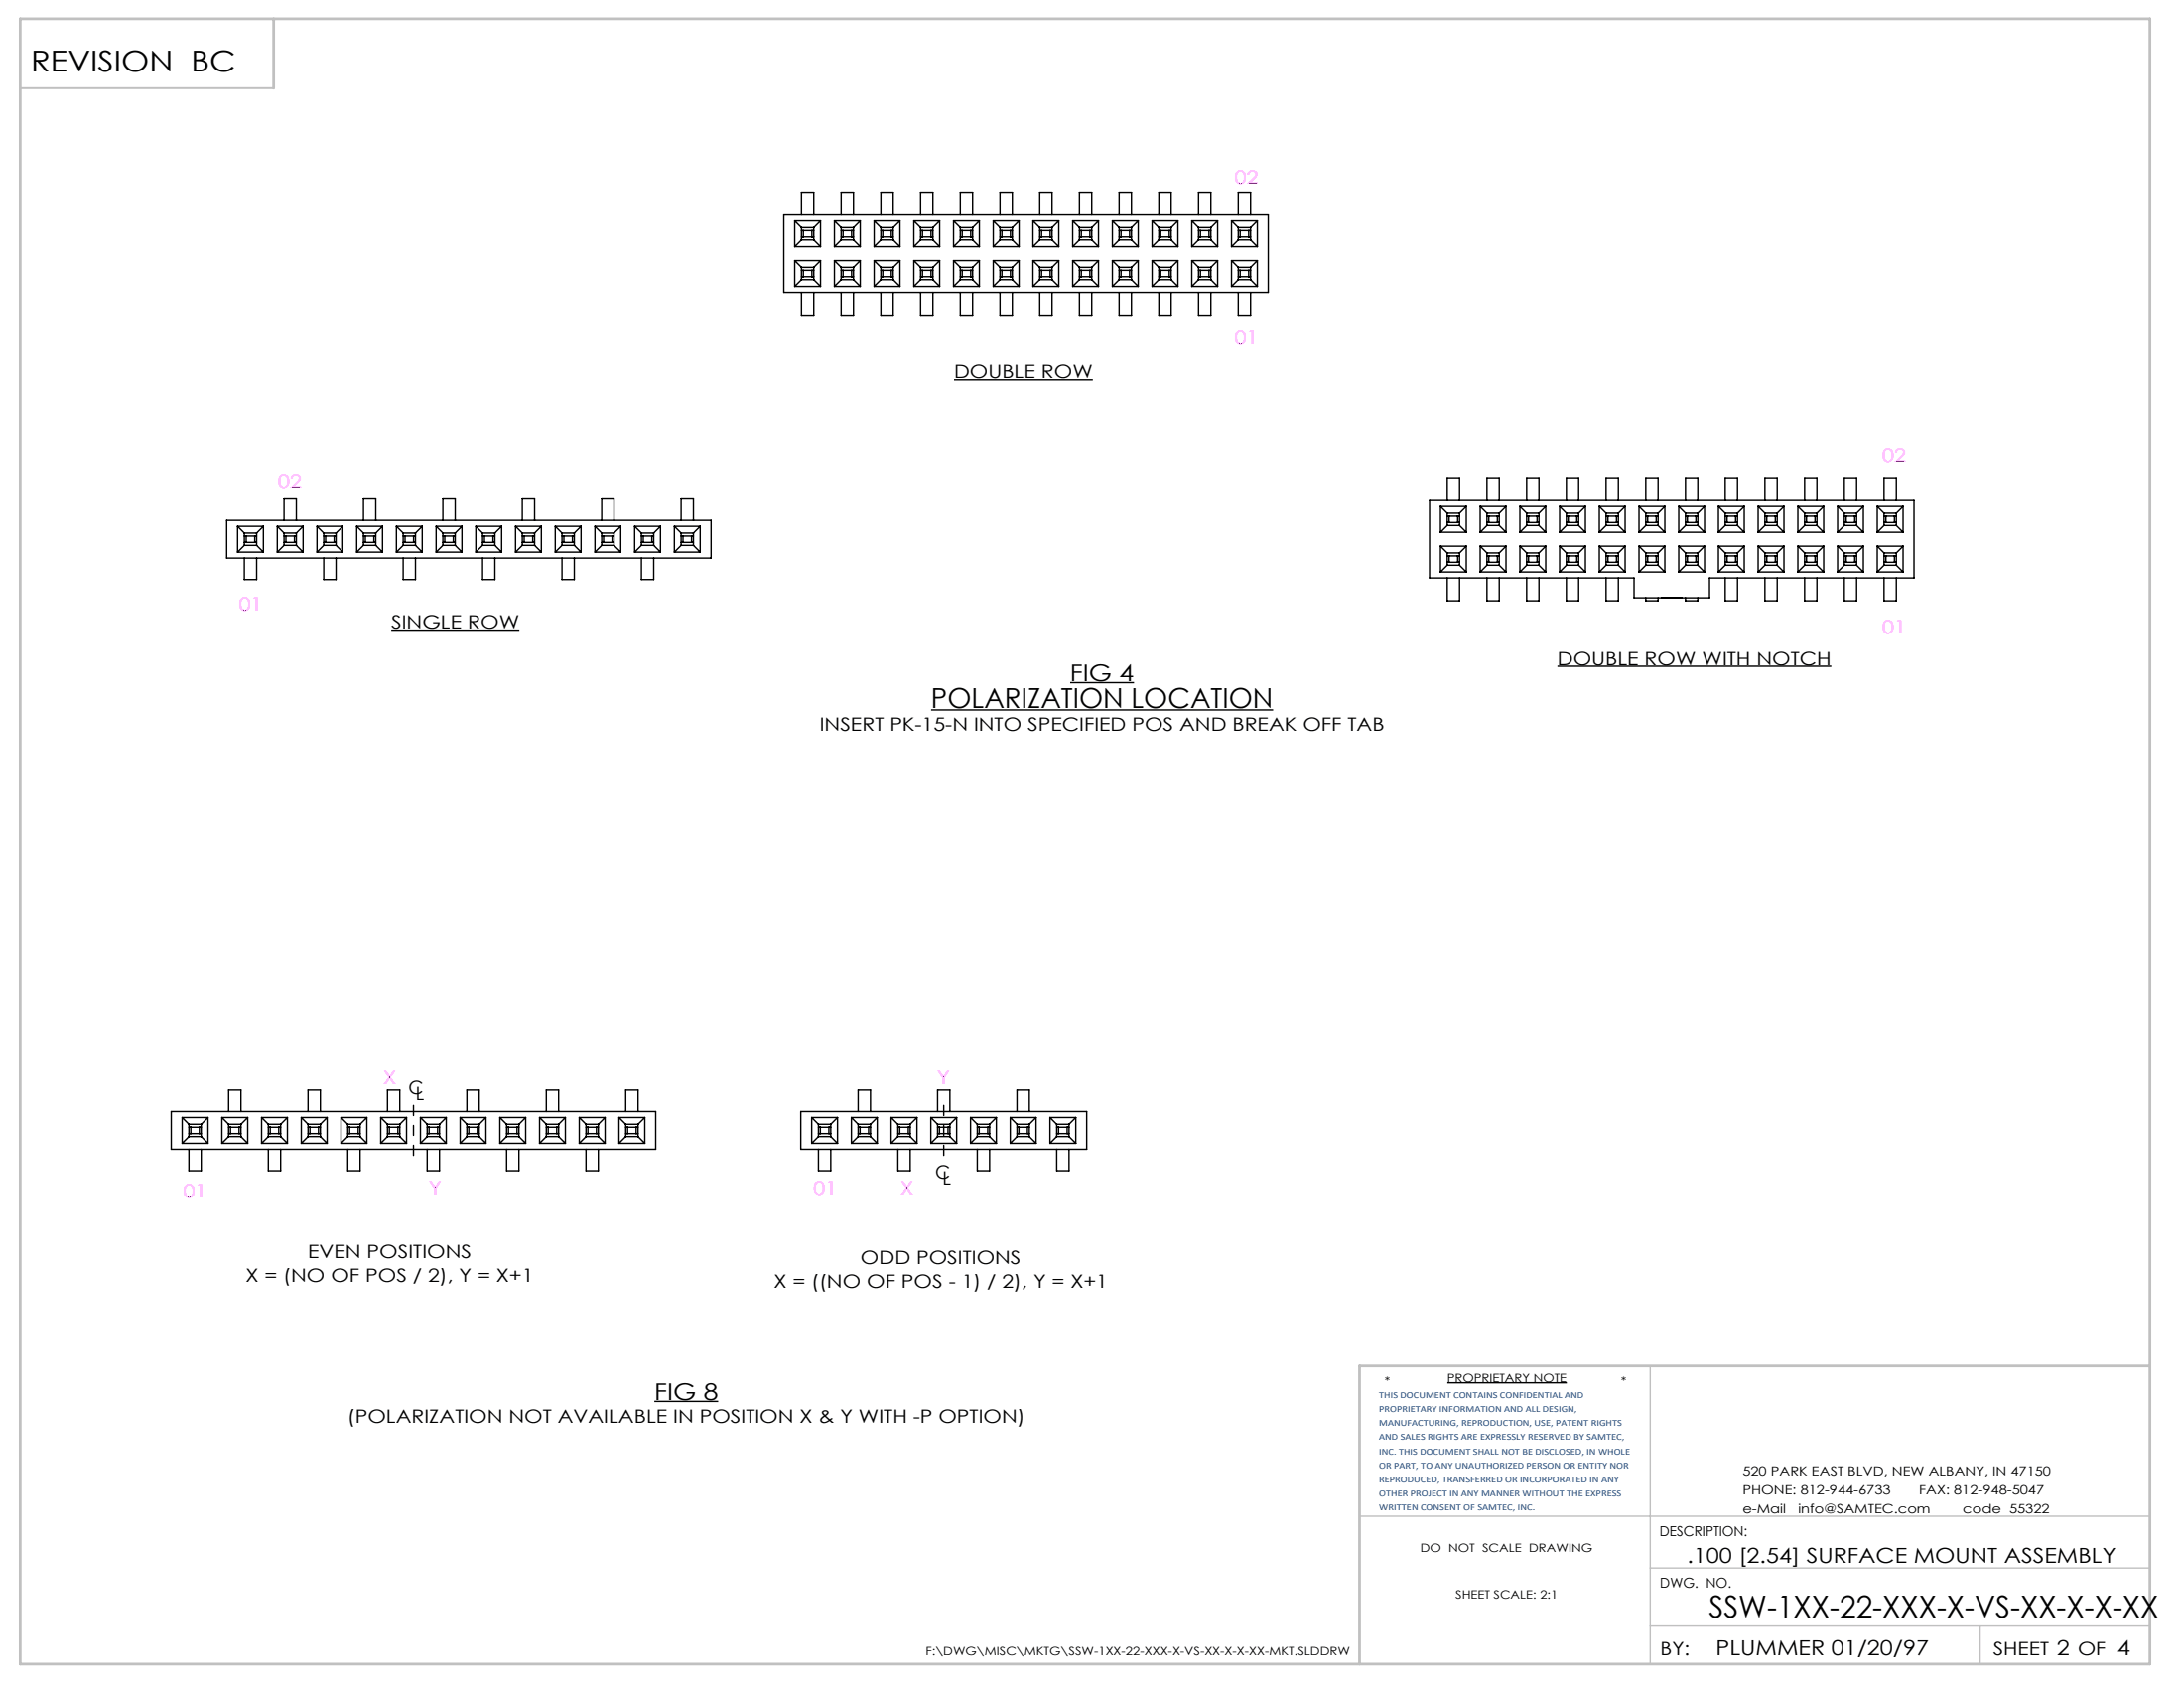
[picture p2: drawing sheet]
<svg xmlns="http://www.w3.org/2000/svg" width="279mm" height="216mm" viewBox="0 0 279 216" stroke-linecap="round" stroke-linejoin="round" font-family="sans-serif">
<g fill="none" stroke="#000" stroke-width=".18">
<path d="M100.3 27.5h61.9v9.9h-61.9zM101.7 28.3v3.3M101.7 33.3v3.3M101.7 36.6h3.3M101.7 33.3h3.3M101.7 31.6h3.3M101.7 28.3h3.3M101.7 28.3l.8 .8M101.7 33.3l.8 .9M102.5 35.4h.3M102.5 34.6h.3M102.5 30.3h.3"/>
<path d="M102.5 29.5h.3M102.5 29.1h1.6M102.5 30.7l-.8 .9M102.5 35.8l-.8 .8M102.5 27.5v-2.9h1.6v2.9M102.5 37.4v2.9h1.6v-2.9M102.5 34.2h1.6M102.5 29.1v1.6M102.5 34.2v1.6M102.5 30.7h1.6M102.5 35.8h1.6M102.8 35.4h1.1"/>
<path d="M102.8 34.6h1.1M102.8 30.3h1.1M102.8 29.5h1.1M102.8 29.5v.8M102.8 34.6v.8M103.9 35.4h.2M103.9 34.6h.2M103.9 30.3h.2M103.9 29.5h.2M103.9 29.5v.8M103.9 34.6v.8M104.1 30.7l.9 .9"/>
<path d="M104.1 29.1v1.6M104.1 34.2v1.6M104.1 35.8l.9 .8M105 28.3v3.3M105 33.3v3.3M105 28.3l-.9 .8M105 33.3l-.9 .9M106.7 36.6h3.3M106.7 33.3h3.3M106.7 31.6h3.3M106.7 28.3h3.3M106.7 28.3v3.3"/>
<path d="M106.7 33.3v3.3M106.7 28.3l.9 .8M106.7 33.3l.9 .9M107.6 35.4h.3M107.6 34.6h.3M107.6 30.3h.3M107.6 29.5h.3M107.6 35.8l-.9 .8M107.6 29.1h1.6M107.6 30.7l-.9 .9M107.6 27.5v-2.9h1.6v2.9M107.6 37.4v2.9h1.6v-2.9"/>
<path d="M107.6 34.2h1.6M107.6 29.1v1.6M107.6 34.2v1.6M107.6 30.7h1.6M107.6 35.8h1.6M107.9 35.4h1M107.9 34.6h1M107.9 30.3h1M107.9 29.5h1M107.9 29.5v.8M107.9 34.6v.8M108.9 35.4h.3"/>
<path d="M108.9 34.6h.3M108.9 30.3h.3M108.9 29.5h.3M108.9 29.5v.8M108.9 34.6v.8M109.2 30.7l.8 .9M109.2 29.1v1.6M109.2 34.2v1.6M109.2 35.8l.8 .8M110 28.3v3.3M110 33.3v3.3M110 33.3l-.8 .9"/>
<path d="M110 28.3l-.8 .8M111.8 36.6h3.3M111.8 33.3h3.3M111.8 31.6h3.3M111.8 28.3h3.3M111.8 28.3v3.3M111.8 33.3v3.3M111.8 28.3l.9 .8M111.8 33.3l.9 .9M112.7 35.4h.2M112.7 34.6h.2M112.7 30.3h.2"/>
<path d="M112.7 29.5h.2M112.7 30.7l-.9 .9M112.7 27.5v-2.9h1.6v2.9M112.7 37.4v2.9h1.6v-2.9M112.7 29.1h1.6M112.7 35.8l-.9 .8M112.7 34.2h1.6M112.7 29.1v1.6M112.7 34.2v1.6M112.7 30.7h1.6M112.7 35.8h1.6M112.9 35.4h1.1"/>
<path d="M112.9 34.6h1.1M112.9 30.3h1.1M112.9 29.5h1.1M112.9 29.5v.8M112.9 34.6v.8M114 35.4h.3M114 34.6h.3M114 30.3h.3M114 29.5h.3M114 29.5v.8M114 34.6v.8M114.3 30.7l.8 .9"/>
<path d="M114.3 29.1v1.6M114.3 34.2v1.6M114.3 35.8l.8 .8M115.1 28.3v3.3M115.1 33.3v3.3M115.1 28.3l-.8 .8M115.1 33.3l-.8 .9M116.9 36.6h3.3M116.9 33.3h3.3M116.9 31.6h3.3M116.9 28.3h3.3M116.9 28.3v3.3"/>
<path d="M116.9 33.3v3.3M116.9 33.3l.9 .9M116.9 28.3l.9 .8M117.8 35.4h.2M117.8 34.6h.2M117.8 30.3h.2M117.8 29.5h.2M117.8 29.1h1.5M117.8 30.7l-.9 .9M117.8 27.5v-2.9h1.5v2.9M117.8 37.4v2.9h1.5v-2.9M117.8 35.8l-.9 .8"/>
<path d="M117.8 34.2h1.5M117.8 29.1v1.6M117.8 34.2v1.6M117.8 30.7h1.5M117.8 35.8h1.5M118 35.4h1.1M118 34.6h1.1M118 30.3h1.1M118 29.5h1.1M118 29.5v.8M118 34.6v.8M119.1 35.4h.2"/>
<path d="M119.1 34.6h.2M119.1 30.3h.2M119.1 29.5h.2M119.1 29.5v.8M119.1 34.6v.8M119.3 35.8l.9 .8M119.3 30.7l.9 .9M119.3 29.1v1.6M119.3 34.2v1.6M120.2 28.3v3.3M120.2 33.3v3.3M120.2 28.3l-.9 .8"/>
<path d="M120.2 33.3l-.9 .9M122 36.6h3.3M122 33.3h3.3M122 31.6h3.3M122 28.3h3.3M122 28.3v3.3M122 33.3v3.3M122 33.3l.9 .9M122 28.3l.9 .8M122.9 35.4h.2M122.9 34.6h.2M122.9 30.3h.2"/>
<path d="M122.9 29.5h.2M122.9 35.8l-.9 .8M122.9 29.1h1.5M122.9 30.7l-.9 .9M122.9 27.5v-2.9h1.5v2.9M122.9 37.4v2.9h1.5v-2.9M122.9 34.2h1.5M122.9 29.1v1.6M122.9 34.2v1.6M122.9 30.7h1.5M122.9 35.8h1.5M123.1 35.4h1.1"/>
<path d="M123.1 34.6h1.1M123.1 30.3h1.1M123.1 29.5h1.1M123.1 29.5v.8M123.1 34.6v.8M124.2 35.4h.2M124.2 34.6h.2M124.2 30.3h.2M124.2 29.5h.2M124.2 29.5v.8M124.2 34.6v.8M124.4 35.8l.9 .8"/>
<path d="M124.4 30.7l.9 .9M124.4 29.1v1.6M124.4 34.2v1.6M125.3 28.3v3.3M125.3 33.3v3.3M125.3 33.3l-.9 .9M125.3 28.3l-.9 .8M127.1 36.6h3.3M127.1 33.3h3.3M127.1 31.6h3.3M127.1 28.3h3.3M127.1 28.3v3.3"/>
<path d="M127.1 33.3v3.3M127.1 28.3l.8 .8M127.1 33.3l.8 .9M127.9 35.4h.3M127.9 34.6h.3M127.9 30.3h.3M127.9 29.5h.3M127.9 30.7l-.8 .9M127.9 29.1h1.6M127.9 35.8l-.8 .8M127.9 27.5v-2.9h1.6v2.9M127.9 37.4v2.9h1.6v-2.9"/>
<path d="M127.9 34.2h1.6M127.9 29.1v1.6M127.9 34.2v1.6M127.9 30.7h1.6M127.9 35.8h1.6M128.2 35.4h1.1M128.2 34.6h1.1M128.2 30.3h1.1M128.2 29.5h1.1M128.2 29.5v.8M128.2 34.6v.8M129.3 35.4h.2"/>
<path d="M129.3 34.6h.2M129.3 30.3h.2M129.3 29.5h.2M129.3 29.5v.8M129.3 34.6v.8M129.5 35.8l.9 .8M129.5 30.7l.9 .9M129.5 29.1v1.6M129.5 34.2v1.6M130.4 28.3v3.3M130.4 33.3v3.3M130.4 28.3l-.9 .8"/>
<path d="M130.4 33.3l-.9 .9M132.1 36.6h3.3M132.1 33.3h3.3M132.1 31.6h3.3M132.1 28.3h3.3M132.1 28.3v3.3M132.1 33.3v3.3M132.1 28.3l.9 .8M132.1 33.3l.9 .9M133 35.4h.3M133 34.6h.3M133 30.3h.3"/>
<path d="M133 29.5h.3M133 29.1h1.6M133 30.7l-.9 .9M133 27.5v-2.9h1.6v2.9M133 37.4v2.9h1.6v-2.9M133 35.8l-.9 .8M133 34.2h1.6M133 29.1v1.6M133 34.2v1.6M133 30.7h1.6M133 35.8h1.6M133.3 35.4h1"/>
<path d="M133.3 34.6h1M133.3 30.3h1M133.3 29.5h1M133.3 29.5v.8M133.3 34.6v.8M134.3 35.4h.3M134.3 34.6h.3M134.3 30.3h.3M134.3 29.5h.3M134.3 29.5v.8M134.3 34.6v.8M134.6 30.7l.8 .9"/>
<path d="M134.6 29.1v1.6M134.6 34.2v1.6M134.6 35.8l.8 .8M135.4 28.3v3.3M135.4 33.3v3.3M135.4 28.3l-.8 .8M135.4 33.3l-.8 .9M137.2 36.6h3.3M137.2 33.3h3.3M137.2 31.6h3.3M137.2 28.3h3.3M137.2 28.3v3.3"/>
<path d="M137.2 33.3v3.3M137.2 33.3l.9 .9M137.2 28.3l.9 .8M138.1 35.4h.2M138.1 34.6h.2M138.1 30.3h.2M138.1 29.5h.2M138.1 29.1h1.6M138.1 30.7l-.9 .9M138.1 27.5v-2.9h1.6v2.9M138.1 37.4v2.9h1.6v-2.9M138.1 35.8l-.9 .8"/>
<path d="M138.1 34.2h1.6M138.1 29.1v1.6M138.1 34.2v1.6M138.1 30.7h1.6M138.1 35.8h1.6M138.3 35.4h1.1M138.3 34.6h1.1M138.3 30.3h1.1M138.3 29.5h1.1M138.3 29.5v.8M138.3 34.6v.8M139.4 35.4h.3"/>
<path d="M139.4 34.6h.3M139.4 30.3h.3M139.4 29.5h.3M139.4 29.5v.8M139.4 34.6v.8M139.7 35.8l.8 .8M139.7 30.7l.8 .9M139.7 29.1v1.6M139.7 34.2v1.6M140.5 28.3v3.3M140.5 33.3v3.3M140.5 28.3l-.8 .8"/>
<path d="M140.5 33.3l-.8 .9M142.3 36.6h3.3M142.3 33.3h3.3M142.3 31.6h3.3M142.3 28.3h3.3M142.3 28.3v3.3M142.3 33.3v3.3M142.3 33.3l.9 .9M142.3 28.3l.9 .8M143.2 35.4h.2M143.2 34.6h.2M143.2 30.3h.2"/>
<path d="M143.2 29.5h.2M143.2 29.1h1.5M143.2 35.8l-.9 .8M143.2 30.7l-.9 .9M143.2 27.5v-2.9h1.5v2.9M143.2 37.4v2.9h1.5v-2.9M143.2 34.2h1.5M143.2 29.1v1.6M143.2 34.2v1.6M143.2 30.7h1.5M143.2 35.8h1.5M143.4 35.4h1.1"/>
<path d="M143.4 34.6h1.1M143.4 30.3h1.1M143.4 29.5h1.1M143.4 29.5v.8M143.4 34.6v.8M144.5 35.4h.2M144.5 34.6h.2M144.5 30.3h.2M144.5 29.5h.2M144.5 29.5v.8M144.5 34.6v.8M144.7 35.8l.9 .8"/>
<path d="M144.7 30.7l.9 .9M144.7 29.1v1.6M144.7 34.2v1.6M145.6 28.3v3.3M145.6 33.3v3.3M145.6 33.3l-.9 .9M145.6 28.3l-.9 .8M147.4 36.6h3.3M147.4 33.3h3.3M147.4 31.6h3.3M147.4 28.3h3.3M147.4 28.3v3.3"/>
<path d="M147.4 33.3v3.3M147.4 28.3l.9 .8M147.4 33.3l.9 .9M148.3 35.4h.2M148.3 34.6h.2M148.3 30.3h.2M148.3 29.5h.2M148.3 29.1h1.5M148.3 30.7l-.9 .9M148.3 27.5v-2.9h1.5v2.9M148.3 37.4v2.9h1.5v-2.9M148.3 35.8l-.9 .8"/>
<path d="M148.3 34.2h1.5M148.3 29.1v1.6M148.3 34.2v1.6M148.3 30.7h1.5M148.3 35.8h1.5M148.5 35.4h1.1M148.5 34.6h1.1M148.5 30.3h1.1M148.5 29.5h1.1M148.5 29.5v.8M148.5 34.6v.8M149.6 35.4h.2"/>
<path d="M149.6 34.6h.2M149.6 30.3h.2M149.6 29.5h.2M149.6 29.5v.8M149.6 34.6v.8M149.8 30.7l.9 .9M149.8 29.1v1.6M149.8 34.2v1.6M149.8 35.8l.9 .8M150.7 28.3v3.3M150.7 33.3v3.3M150.7 28.3l-.9 .8"/>
<path d="M150.7 33.3l-.9 .9M152.5 36.6h3.3M152.5 33.3h3.3M152.5 31.6h3.3M152.5 28.3h3.3M152.5 28.3v3.3M152.5 33.3v3.3M152.5 33.3l.8 .9M152.5 28.3l.8 .8M153.3 35.4h.3M153.3 34.6h.3M153.3 30.3h.3"/>
<path d="M153.3 29.5h.3M153.3 29.1h1.6M153.3 30.7l-.8 .9M153.3 35.8l-.8 .8M153.3 27.5v-2.9h1.6v2.9M153.3 37.4v2.9h1.6v-2.9M153.3 34.2h1.6M153.3 29.1v1.6M153.3 34.2v1.6M153.3 30.7h1.6M153.3 35.8h1.6M153.6 35.4h1.1"/>
<path d="M153.6 34.6h1.1M153.6 30.3h1.1M153.6 29.5h1.1M153.6 29.5v.8M153.6 34.6v.8M154.7 35.4h.2M154.7 34.6h.2M154.7 30.3h.2M154.7 29.5h.2M154.7 29.5v.8M154.7 34.6v.8M154.9 35.8l.9 .8"/>
<path d="M154.9 30.7l.9 .9M154.9 29.1v1.6M154.9 34.2v1.6M155.8 28.3v3.3M155.8 33.3v3.3M155.8 28.3l-.9 .8M155.8 33.3l-.9 .9M157.5 36.6h3.3M157.5 33.3h3.3M157.5 31.6h3.3M157.5 28.3h3.3M157.5 28.3v3.3"/>
<path d="M157.5 33.3v3.3M157.5 33.3l.9 .9M157.5 28.3l.9 .8M158.4 35.4h.3M158.4 34.6h.3M158.4 30.3h.3M158.4 29.5h.3M158.4 29.1h1.6M158.4 30.7l-.9 .9M158.4 27.5v-2.9h1.6v2.9M158.4 37.4v2.9h1.6v-2.9M158.4 34.2h1.6"/>
<path d="M158.4 35.8l-.9 .8M158.4 29.1v1.6M158.4 34.2v1.6M158.4 30.7h1.6M158.4 35.8h1.6M158.7 35.4h1M158.7 34.6h1M158.7 30.3h1M158.7 29.5h1M158.7 29.5v.8M158.7 34.6v.8M159.7 35.4h.3"/>
<path d="M159.7 34.6h.3M159.7 30.3h.3M159.7 29.5h.3M159.7 29.5v.8M159.7 34.6v.8M160 35.8l.8 .8M160 30.7l.8 .9M160 29.1v1.6M160 34.2v1.6M160.8 28.3v3.3M160.8 33.3v3.3M160.8 28.3l-.8 .8"/>
<path d="M160.8 33.3l-.8 .9M122 48.6h17.8M29 66.6h62v4.8h-62zM30.4 67.3h3.3M30.4 67.3v3.3M30.4 70.6h3.3M30.4 67.3l.9 .9M31.3 69.4h.2M31.3 68.6h.2M31.3 71.4v2.7h1.5v-2.7M31.3 68.2v1.6M31.3 68.2h1.5"/>
<path d="M31.3 69.8l-.9 .8M31.3 69.8h1.5M31.5 69.4h1.1M31.5 68.6h1.1M31.5 68.6v.8M32.6 69.4h.2M32.6 68.6h.2M32.6 68.6v.8M32.8 68.2v1.6M32.8 69.8l.9 .8M33.7 67.3v3.3M33.7 67.3l-.9 .9"/>
<path d="M35.5 67.3h3.3M35.5 70.6h3.3M35.5 67.3v3.3M35.5 67.3l.8 .9M36.3 69.4h.3M36.3 68.6h.3M36.3 66.6v-2.8h1.6v2.8M36.3 68.2v1.6M36.3 68.2h1.6M36.3 69.8l-.8 .8M36.3 69.8h1.6M36.6 69.4h1.1"/>
<path d="M36.6 68.6h1.1M36.6 68.6v.8M37.7 69.4h.2M37.7 68.6h.2M37.7 68.6v.8M37.9 68.2v1.6M37.9 69.8l.9 .8M38.8 67.3v3.3M38.8 67.3l-.9 .9M40.6 67.3h3.3M40.6 70.6h3.3M40.6 67.3v3.3"/>
<path d="M40.6 67.3l.8 .9M41.4 69.4h.3M41.4 68.6h.3M41.4 71.4v2.7h1.6v-2.7M41.4 68.2v1.6M41.4 68.2h1.6M41.4 69.8l-.8 .8M41.4 69.8h1.6M41.7 69.4h1M41.7 68.6h1M41.7 68.6v.8M42.7 69.4h.3"/>
<path d="M42.7 68.6h.3M42.7 68.6v.8M43 68.2v1.6M43 69.8l.9 .8M43.9 67.3v3.3M43.9 67.3l-.9 .9M45.6 67.3h3.3M45.6 70.6h3.3M45.6 67.3v3.3M45.6 67.3l.9 .9M46.5 69.4h.2M46.5 68.6h.2"/>
<path d="M46.5 66.6v-2.8h1.6v2.8M46.5 68.2v1.6M46.5 68.2h1.6M46.5 69.8l-.9 .8M46.5 69.8h1.6M46.7 69.4h1.1M46.7 68.6h1.1M46.7 68.6v.8M47.8 69.4h.3M47.8 68.6h.3M47.8 68.6v.8M48.1 68.2v1.6"/>
<path d="M48.1 69.8l.8 .8M48.9 67.3v3.3M48.9 67.3l-.8 .9M50.7 67.3h3.3M50.7 67.3l.9 .9M50.7 70.6h3.3M50.7 67.3v3.3M51.6 69.4h.2M51.6 68.6h.2M51.6 71.4v2.7h1.6v-2.7M51.6 68.2v1.6M51.6 68.2h1.6"/>
<path d="M51.6 69.8l-.9 .8M51.6 69.8h1.6M51.8 69.4h1.1M51.8 68.6h1.1M51.8 68.6v.8M52.9 69.4h.3M52.9 68.6h.3M52.9 68.6v.8M53.2 68.2v1.6M53.2 69.8l.8 .8M54 67.3l-.8 .9M54 67.3v3.3"/>
<path d="M55.8 67.3h3.3M55.8 67.3l.9 .9M55.8 70.6h3.3M55.8 67.3v3.3M56.7 69.4h.2M56.7 68.6h.2M56.7 66.6v-2.8h1.5v2.8M56.7 68.2v1.6M56.7 68.2h1.5M56.7 69.8l-.9 .8M56.7 69.8h1.5M56.9 69.4h1.1"/>
<path d="M56.9 68.6h1.1M56.9 68.6v.8M58 69.4h.2M58 68.6h.2M58 68.6v.8M58.2 68.2v1.6M58.2 69.8l.9 .8M59.1 67.3l-.9 .9M59.1 67.3v3.3M60.9 67.3h3.3M60.9 70.6h3.3M60.9 67.3v3.3"/>
<path d="M60.9 67.3l.8 .9M61.7 69.4h.3M61.7 68.6h.3M61.7 71.4v2.7h1.6v-2.7M61.7 68.2v1.6M61.7 68.2h1.6M61.7 69.8l-.8 .8M61.7 69.8h1.6M62 69.4h1.1M62 68.6h1.1M62 68.6v.8M63.1 69.4h.2"/>
<path d="M63.1 68.6h.2M63.1 68.6v.8M63.3 68.2v1.6M63.3 69.8l.9 .8M64.2 67.3v3.3M64.2 67.3l-.9 .9M66 67.3h3.3M66 70.6h3.3M66 67.3v3.3M66 67.3l.8 .9M66.8 69.4h.3M66.8 68.6h.3"/>
<path d="M66.8 66.6v-2.8h1.6v2.8M66.8 68.2v1.6M66.8 68.2h1.6M66.8 69.8l-.8 .8M66.8 69.8h1.6M67.1 69.4h1M67.1 68.6h1M67.1 68.6v.8M68.1 69.4h.3M68.1 68.6h.3M68.1 68.6v.8M68.4 68.2v1.6"/>
<path d="M68.4 69.8l.9 .8M69.3 67.3v3.3M69.3 67.3l-.9 .9M71 67.3h3.3M71 70.6h3.3M71 67.3v3.3M71 67.3l.9 .9M71.9 69.4h.2M71.9 68.6h.2M71.9 71.4v2.7h1.6v-2.7M71.9 68.2v1.6M71.9 68.2h1.6"/>
<path d="M71.9 69.8l-.9 .8M71.9 69.8h1.6M72.1 69.4h1.1M72.1 68.6h1.1M72.1 68.6v.8M73.2 69.4h.3M73.2 68.6h.3M73.2 68.6v.8M73.5 68.2v1.6M73.5 69.8l.8 .8M74.3 67.3v3.3M74.3 67.3l-.8 .9"/>
<path d="M76.1 67.3h3.3M76.1 70.6h3.3M76.1 67.3v3.3M76.1 67.3l.9 .9M77 69.4h.2M77 68.6h.2M77 66.6v-2.8h1.6v2.8M77 68.2v1.6M77 68.2h1.6M77 69.8l-.9 .8M77 69.8h1.6M77.2 69.4h1.1"/>
<path d="M77.2 68.6h1.1M77.2 68.6v.8M78.3 69.4h.3M78.3 68.6h.3M78.3 68.6v.8M78.6 68.2v1.6M78.6 69.8l.8 .8M79.4 67.3v3.3M79.4 67.3l-.8 .9M81.2 67.3h3.3M81.2 67.3l.9 .9M81.2 70.6h3.3"/>
<path d="M81.2 67.3v3.3M82.1 69.4h.2M82.1 68.6h.2M82.1 71.4v2.7h1.5v-2.7M82.1 68.2v1.6M82.1 69.8l-.9 .8M82.1 68.2h1.5M82.1 69.8h1.5M82.3 69.4h1.1M82.3 68.6h1.1M82.3 68.6v.8M83.4 69.4h.2"/>
<path d="M83.4 68.6h.2M83.4 68.6v.8M83.6 68.2v1.6M83.6 69.8l.9 .8M84.5 67.3l-.9 .9M84.5 67.3v3.3M86.3 67.3h3.3M86.3 67.3l.8 .9M86.3 70.6h3.3M86.3 67.3v3.3M87.1 69.4h.3M87.1 68.6h.3"/>
<path d="M87.1 66.6v-2.8h1.6v2.8M87.1 68.2v1.6M87.1 68.2h1.6M87.1 69.8l-.8 .8M87.1 69.8h1.6M87.4 69.4h1.1M87.4 68.6h1.1M87.4 68.6v.8M88.5 69.4h.2M88.5 68.6h.2M88.5 68.6v.8M88.7 68.2v1.6"/>
<path d="M88.7 69.8l.9 .8M89.6 67.3l-.9 .9M89.6 67.3v3.3M182.9 64h62v9.9h-26.2v2.6h-9.7v-2.6h-26.1zM184.3 64.8h3.3M184.3 64.8v3.3M184.3 69.9v3.3M184.3 68.1h3.3M184.3 69.9h3.3M184.3 73.2h3.3M184.3 69.9l.8 .8M184.3 64.8l.8 .9"/>
<path d="M185.1 71.1h.3M185.1 71.9h.3M185.1 66h.3M185.1 66.8h.3M185.1 70.7h1.6M185.1 72.3h1.6M185.1 67.2h1.6M185.1 72.3l-.8 .9M185.1 64v-2.9h1.6v2.9M185.1 73.9v3h1.6v-3M185.1 65.7h1.6M185.1 65.7v1.5"/>
<path d="M185.1 70.7v1.6M185.1 67.2l-.8 .9M185.4 71.1h1.1M185.4 71.9h1.1M185.4 66h1.1M185.4 66.8h1.1M185.4 66v.8M185.4 71.1v.8M186.5 71.1h.2M186.5 71.9h.2M186.5 66h.2M186.5 66.8h.2"/>
<path d="M186.5 66v.8M186.5 71.1v.8M186.7 72.3l.9 .9M186.7 65.7v1.5M186.7 70.7v1.6M186.7 67.2l.9 .9M187.6 64.8v3.3M187.6 69.9v3.3M187.6 69.9l-.9 .8M187.6 64.8l-.9 .9M189.4 64.8h3.3M189.4 68.1h3.3"/>
<path d="M189.4 69.9h3.3M189.4 73.2h3.3M189.4 64.8v3.3M189.4 69.9v3.3M189.4 69.9l.8 .8M189.4 64.8l.8 .9M190.2 66h.3M190.2 66.8h.3M190.2 71.9h.3M190.2 71.1h.3M190.2 70.7h1.6M190.2 72.3h1.6"/>
<path d="M190.2 67.2h1.6M190.2 67.2l-.8 .9M190.2 65.7h1.6M190.2 64v-2.9h1.6v2.9M190.2 73.9v3h1.6v-3M190.2 72.3l-.8 .9M190.2 65.7v1.5M190.2 70.7v1.6M190.5 66h1.1M190.5 66.8h1.1M190.5 71.9h1.1M190.5 71.1h1.1"/>
<path d="M190.5 66v.8M190.5 71.1v.8M191.6 66h.2M191.6 66.8h.2M191.6 71.9h.2M191.6 71.1h.2M191.6 66v.8M191.6 71.1v.8M191.8 65.7v1.5M191.8 70.7v1.6M191.8 72.3l.9 .9M191.8 67.2l.9 .9"/>
<path d="M192.7 64.8v3.3M192.7 69.9v3.3M192.7 64.8l-.9 .9M192.7 69.9l-.9 .8M194.4 64.8h3.3M194.4 68.1h3.3M194.4 69.9h3.3M194.4 73.2h3.3M194.4 64.8v3.3M194.4 69.9v3.3M194.4 69.9l.9 .8M194.4 64.8l.9 .9"/>
<path d="M195.3 66h.2M195.3 66.8h.2M195.3 71.9h.2M195.3 71.1h.2M195.3 70.7h1.6M195.3 72.3h1.6M195.3 67.2h1.6M195.3 65.7h1.6M195.3 67.2l-.9 .9M195.3 72.3l-.9 .9M195.3 64v-2.9h1.6v2.9M195.3 65.7v1.5"/>
<path d="M195.3 70.7v1.6M195.3 73.9v3h1.6v-3M195.5 66h1.1M195.5 66.8h1.1M195.5 71.9h1.1M195.5 71.1h1.1M195.5 66v.8M195.5 71.1v.8M196.6 66h.3M196.6 66.8h.3M196.6 71.9h.3M196.6 71.1h.3"/>
<path d="M196.6 66v.8M196.6 71.1v.8M196.9 72.3l.8 .9M196.9 67.2l.8 .9M196.9 65.7v1.5M196.9 70.7v1.6M197.7 64.8v3.3M197.7 69.9v3.3M197.7 64.8l-.8 .9M197.7 69.9l-.8 .8M199.5 64.8h3.3M199.5 68.1h3.3"/>
<path d="M199.5 69.9h3.3M199.5 73.2h3.3M199.5 64.8v3.3M199.5 69.9v3.3M199.5 64.8l.9 .9M199.5 69.9l.9 .8M200.4 66.8h.2M200.4 66h.2M200.4 71.1h.2M200.4 71.9h.2M200.4 70.7h1.6M200.4 72.3h1.6"/>
<path d="M200.4 67.2h1.6M200.4 65.7h1.6M200.4 67.2l-.9 .9M200.4 64v-2.9h1.6v2.9M200.4 65.7v1.5M200.4 70.7v1.6M200.4 73.9v3h1.6v-3M200.4 72.3l-.9 .9M200.6 66.8h1.1M200.6 66h1.1M200.6 71.1h1.1M200.6 71.9h1.1"/>
<path d="M200.6 66v.8M200.6 71.1v.8M201.7 66.8h.3M201.7 66h.3M201.7 71.1h.3M201.7 71.9h.3M201.7 66v.8M201.7 71.1v.8M202 67.2l.8 .9M202 65.7v1.5M202 70.7v1.6M202 72.3l.8 .9"/>
<path d="M202.8 64.8v3.3M202.8 69.9v3.3M202.8 64.8l-.8 .9M202.8 69.9l-.8 .8M204.6 64.8h3.3M204.6 68.1h3.3M204.6 69.9h3.3M204.6 73.2h3.3M204.6 64.8v3.3M204.6 69.9v3.3M204.6 69.9l.9 .8M204.6 64.8l.9 .9"/>
<path d="M205.5 71.9h.2M205.5 71.1h.2M205.5 66h.2M205.5 66.8h.2M205.5 70.7h1.5M205.5 72.3h1.5M205.5 67.2h1.5M205.5 65.7h1.5M205.5 64v-2.9h1.5v2.9M205.5 73.9v3h1.5v-3M205.5 72.3l-.9 .9M205.5 65.7v1.5"/>
<path d="M205.5 70.7v1.6M205.5 67.2l-.9 .9M205.7 71.9h1.1M205.7 71.1h1.1M205.7 66h1.1M205.7 66.8h1.1M205.7 66v.8M205.7 71.1v.8M206.8 71.9h.2M206.8 71.1h.2M206.8 66h.2M206.8 66.8h.2"/>
<path d="M206.8 66v.8M206.8 71.1v.8M207 65.7v1.5M207 70.7v1.6M207 72.3l.9 .9M207 67.2l.9 .9M207.9 64.8v3.3M207.9 69.9v3.3M207.9 69.9l-.9 .8M207.9 64.8l-.9 .9M209.7 64.8h3.3M209.7 68.1h3.3"/>
<path d="M209.7 69.9h3.3M209.7 73.2h3.3M209.7 64.8v3.3M209.7 69.9v3.3M209.7 69.9l.8 .8M209.7 64.8l.8 .9M210.5 71.9h.3M210.5 71.1h.3M210.5 66.8h.3M210.5 66h.3M210.5 70.7h1.6M210.5 72.3h1.6"/>
<path d="M210.5 67.2h1.6M210.5 65.7h1.6M210.5 67.2l-.8 .9M210.5 64v-2.9h1.6v2.9M210.5 76.5v.4h1.6v-.4M210.5 72.3l-.8 .9M210.5 65.7v1.5M210.5 70.7v1.6M210.8 71.9h1.1M210.8 71.1h1.1M210.8 66.8h1.1M210.8 66h1.1"/>
<path d="M210.8 66v.8M210.8 71.1v.8M211.9 71.9h.2M211.9 71.1h.2M211.9 66.8h.2M211.9 66h.2M211.9 66v.8M211.9 71.1v.8M212.1 65.7v1.5M212.1 70.7v1.6M212.1 72.3l.9 .9M212.1 67.2l.9 .9"/>
<path d="M212.6 76.5h.1M213 64.8v3.3M213 69.9v3.3M213 64.8l-.9 .9M213 69.9l-.9 .8M214.8 64.8h3.3M214.8 68.1h3.3M214.8 69.9h3.3M214.8 73.2h3.3M214.8 64.8v3.3M214.8 69.9v3.3M214.8 64.8l.8 .9"/>
<path d="M214.8 69.9l.8 .8M215.1 76.5h.1M215.6 71.9h.3M215.6 71.1h.3M215.6 66h.3M215.6 66.8h.3M215.6 70.7h1.6M215.6 72.3h1.6M215.6 67.2h1.6M215.6 65.7h1.6M215.6 67.2l-.8 .9M215.6 64v-2.9h1.6v2.9"/>
<path d="M215.6 76.5v.4h1.6v-.4M215.6 72.3l-.8 .9M215.6 65.7v1.5M215.6 70.7v1.6M215.9 71.9h1.1M215.9 71.1h1.1M215.9 66h1.1M215.9 66.8h1.1M215.9 66v.8M215.9 71.1v.8M217 71.9h.2M217 71.1h.2"/>
<path d="M217 66h.2M217 66.8h.2M217 66v.8M217 71.1v.8M217.2 67.2l.9 .9M217.2 65.7v1.5M217.2 70.7v1.6M217.2 72.3l.9 .9M218.1 64.8v3.3M218.1 69.9v3.3M218.1 64.8l-.9 .9M218.1 69.9l-.9 .8"/>
<path d="M219.8 64.8h3.3M219.8 68.1h3.3M219.8 69.9h3.3M219.8 73.2h3.3M219.8 64.8v3.3M219.8 69.9v3.3M219.8 69.9l.9 .8M219.8 64.8l.9 .9M220.7 66.8h.2M220.7 66h.2M220.7 71.1h.2M220.7 71.9h.2"/>
<path d="M220.7 70.7h1.6M220.7 72.3l-.9 .9M220.7 72.3h1.6M220.7 67.2h1.6M220.7 64v-2.9h1.6v2.9M220.7 73.9v3h1.6v-3M220.7 65.7h1.6M220.7 67.2l-.9 .9M220.7 65.7v1.5M220.7 70.7v1.6M220.9 66.8h1.1M220.9 66h1.1"/>
<path d="M220.9 71.1h1.1M220.9 71.9h1.1M220.9 66v.8M220.9 71.1v.8M222 66.8h.3M222 66h.3M222 71.1h.3M222 71.9h.3M222 66v.8M222 71.1v.8M222.3 72.3l.8 .9M222.3 65.7v1.5"/>
<path d="M222.3 70.7v1.6M222.3 67.2l.8 .9M223.1 64.8v3.3M223.1 69.9v3.3M223.1 69.9l-.8 .8M223.1 64.8l-.8 .9M224.9 64.8h3.3M224.9 68.1h3.3M224.9 69.9h3.3M224.9 73.2h3.3M224.9 64.8v3.3M224.9 69.9v3.3"/>
<path d="M224.9 64.8l.9 .9M224.9 69.9l.9 .8M225.8 71.9h.2M225.8 71.1h.2M225.8 66.8h.2M225.8 66h.2M225.8 70.7h1.6M225.8 67.2l-.9 .9M225.8 72.3h1.6M225.8 67.2h1.6M225.8 72.3l-.9 .9M225.8 65.7h1.6"/>
<path d="M225.8 64v-2.9h1.6v2.9M225.8 73.9v3h1.6v-3M225.8 65.7v1.5M225.8 70.7v1.6M226 71.9h1.1M226 71.1h1.1M226 66.8h1.1M226 66h1.1M226 66v.8M226 71.1v.8M227.1 71.9h.3M227.1 71.1h.3"/>
<path d="M227.1 66.8h.3M227.1 66h.3M227.1 66v.8M227.1 71.1v.8M227.4 67.2l.8 .9M227.4 72.3l.8 .9M227.4 65.7v1.5M227.4 70.7v1.6M228.2 64.8v3.3M228.2 69.9v3.3M228.2 64.8l-.8 .9M228.2 69.9l-.8 .8"/>
<path d="M230 64.8h3.3M230 68.1h3.3M230 69.9h3.3M230 73.2h3.3M230 64.8v3.3M230 69.9v3.3M230 69.9l.9 .8M230 64.8l.9 .9M230.9 71.9h.2M230.9 71.1h.2M230.9 66h.2M230.9 66.8h.2"/>
<path d="M230.9 70.7h1.5M230.9 72.3h1.5M230.9 67.2h1.5M230.9 64v-2.9h1.5v2.9M230.9 65.7v1.5M230.9 70.7v1.6M230.9 73.9v3h1.5v-3M230.9 67.2l-.9 .9M230.9 72.3l-.9 .9M230.9 65.7h1.5M231.1 71.9h1.1M231.1 71.1h1.1"/>
<path d="M231.1 66h1.1M231.1 66.8h1.1M231.1 66v.8M231.1 71.1v.8M232.2 71.9h.2M232.2 71.1h.2M232.2 66h.2M232.2 66.8h.2M232.2 66v.8M232.2 71.1v.8M232.4 72.3l.9 .9M232.4 67.2l.9 .9"/>
<path d="M232.4 65.7v1.5M232.4 70.7v1.6M233.3 64.8v3.3M233.3 69.9v3.3M233.3 64.8l-.9 .9M233.3 69.9l-.9 .8M235.1 64.8h3.3M235.1 68.1h3.3M235.1 69.9h3.3M235.1 73.2h3.3M235.1 64.8v3.3M235.1 69.9v3.3"/>
<path d="M235.1 69.9l.8 .8M235.1 64.8l.8 .9M235.9 71.1h.3M235.9 71.9h.3M235.9 66h.3M235.9 66.8h.3M235.9 70.7h1.6M235.9 72.3h1.6M235.9 67.2h1.6M235.9 64v-2.9h1.6v2.9M235.9 73.9v3h1.6v-3M235.9 67.2l-.8 .9"/>
<path d="M235.9 65.7h1.6M235.9 65.7v1.5M235.9 70.7v1.6M235.9 72.3l-.8 .9M236.2 71.1h1.1M236.2 71.9h1.1M236.2 66h1.1M236.2 66.8h1.1M236.2 66v.8M236.2 71.1v.8M237.3 71.1h.2M237.3 71.9h.2"/>
<path d="M237.3 66h.2M237.3 66.8h.2M237.3 66v.8M237.3 71.1v.8M237.5 72.3l.9 .9M237.5 67.2l.9 .9M237.5 65.7v1.5M237.5 70.7v1.6M238.4 64.8v3.3M238.4 69.9v3.3M238.4 64.8l-.9 .9M238.4 69.9l-.9 .8"/>
<path d="M240.2 64.8h3.3M240.2 68.1h3.3M240.2 69.9h3.3M240.2 73.2h3.3M240.2 64.8v3.3M240.2 69.9v3.3M240.2 69.9l.8 .8M240.2 64.8l.8 .9M241 71.9h.3M241 71.1h.3M241 66h.3M241 66.8h.3"/>
<path d="M241 70.7h1.6M241 72.3h1.6M241 67.2h1.6M241 65.7h1.6M241 64v-2.9h1.6v2.9M241 73.9v3h1.6v-3M241 72.3l-.8 .9M241 65.7v1.5M241 70.7v1.6M241 67.2l-.8 .9M241.3 71.9h1.1M241.3 71.1h1.1"/>
<path d="M241.3 66h1.1M241.3 66.8h1.1M241.3 66v.8M241.3 71.1v.8M242.4 71.9h.2M242.4 71.1h.2M242.4 66h.2M242.4 66.8h.2M242.4 66v.8M242.4 71.1v.8M242.6 72.3l.9 .9M242.6 65.7v1.5"/>
<path d="M242.6 70.7v1.6M242.6 67.2l.9 .9M243.5 64.8v3.3M243.5 69.9v3.3M243.5 69.9l-.9 .8M243.5 64.8l-.9 .9M50.1 80.6h16.3M119.1 90.8h43.8M136.9 87.3h8.2M199.2 85.2h35.1M21.9 142.2h62v4.8h-62zM23.3 142.9h3.3"/>
<path d="M23.3 142.9v3.3M23.3 146.2h3.3M23.3 142.9l.9 .9M24.2 145h.2M24.2 144.2h.2M24.2 147v2.7h1.5v-2.7M24.2 143.8v1.6M24.2 143.8h1.5M24.2 145.4l-.9 .8M24.2 145.4h1.5M24.4 145h1.1M24.4 144.2h1.1"/>
<path d="M24.4 144.2v.8M25.5 145h.2M25.5 144.2h.2M25.5 144.2v.8M25.7 143.8v1.6M25.7 145.4l.9 .8M26.6 142.9v3.3M26.6 142.9l-.9 .9M28.4 142.9h3.3M28.4 146.2h3.3M28.4 142.9v3.3M28.4 142.9l.8 .9"/>
<path d="M29.2 145h.3M29.2 144.2h.3M29.2 142.2v-2.8h1.6v2.8M29.2 143.8v1.6M29.2 143.8h1.6M29.2 145.4l-.8 .8M29.2 145.4h1.6M29.5 145h1.1M29.5 144.2h1.1M29.5 144.2v.8M30.6 145h.2M30.6 144.2h.2"/>
<path d="M30.6 144.2v.8M30.8 143.8v1.6M30.8 145.4l.9 .8M31.7 142.9v3.3M31.7 142.9l-.9 .9M33.5 142.9h3.3M33.5 146.2h3.3M33.5 142.9v3.3M33.5 142.9l.8 .9M34.3 145h.3M34.3 144.2h.3M34.3 147v2.7h1.6v-2.7"/>
<path d="M34.3 143.8v1.6M34.3 143.8h1.6M34.3 145.4l-.8 .8M34.3 145.4h1.6M34.6 145h1.1M34.6 144.2h1.1M34.6 144.2v.8M35.7 145h.2M35.7 144.2h.2M35.7 144.2v.8M35.9 143.8v1.6M35.9 145.4l.9 .8"/>
<path d="M36.8 142.9v3.3M36.8 142.9l-.9 .9M38.5 142.9h3.3M38.5 146.2h3.3M38.5 142.9v3.3M38.5 142.9l.9 .9M39.4 145h.3M39.4 144.2h.3M39.4 142.2v-2.8h1.6v2.8M39.4 143.8v1.6M39.4 143.8h1.6M39.4 145.4l-.9 .8"/>
<path d="M39.4 145.4h1.6M39.7 145h1M39.7 144.2h1M39.7 144.2v.8M40.7 145h.3M40.7 144.2h.3M40.7 144.2v.8M41 143.8v1.6M41 145.4l.8 .8M41.8 142.9v3.3M41.8 142.9l-.8 .9M43.6 142.9h3.3"/>
<path d="M43.6 142.9l.9 .9M43.6 146.2h3.3M43.6 142.9v3.3M44.5 145h.2M44.5 144.2h.2M44.5 147v2.7h1.6v-2.7M44.5 143.8v1.6M44.5 143.8h1.6M44.5 145.4l-.9 .8M44.5 145.4h1.6M44.7 145h1.1M44.7 144.2h1.1"/>
<path d="M44.7 144.2v.8M45.8 145h.3M45.8 144.2h.3M45.8 144.2v.8M46.1 143.8v1.6M46.1 145.4l.8 .8M46.9 142.9l-.8 .9M46.9 142.9v3.3M48.7 142.9h3.3M48.7 142.9l.9 .9M48.7 146.2h3.3M48.7 142.9v3.3"/>
<path d="M49.6 145h.2M49.6 144.2h.2M49.6 142.2v-2.8h1.5v2.8M49.6 143.8v1.6M49.6 143.8h1.5M49.6 145.4l-.9 .8M49.6 145.4h1.5M49.8 145h1.1M49.8 144.2h1.1M49.8 144.2v.8M50.9 145h.2M50.9 144.2h.2"/>
<path d="M50.9 144.2v.8M51.1 143.8v1.6M51.1 145.4l.9 .8M52 142.9l-.9 .9M52 142.9v3.3M53.8 142.9h3.3M53.8 146.2h3.3M53.8 142.9v3.3M53.8 142.9l.8 .9M54.6 145h.3M54.6 144.2h.3M54.6 147v2.7h1.6v-2.7"/>
<path d="M54.6 143.8v1.6M54.6 143.8h1.6M54.6 145.4l-.8 .8M54.6 145.4h1.6M54.9 145h1.1M54.9 144.2h1.1M54.9 144.2v.8M56 145h.2M56 144.2h.2M56 144.2v.8M56.2 143.8v1.6M56.2 145.4l.9 .8"/>
<path d="M57.1 142.9v3.3M57.1 142.9l-.9 .9M58.9 142.9h3.3M58.9 146.2h3.3M58.9 142.9v3.3M58.9 142.9l.8 .9M59.7 145h.3M59.7 144.2h.3M59.7 142.2v-2.8h1.6v2.8M59.7 143.8v1.6M59.7 143.8h1.6M59.7 145.4l-.8 .8"/>
<path d="M59.7 145.4h1.6M60 145h1.1M60 144.2h1.1M60 144.2v.8M61.1 145h.2M61.1 144.2h.2M61.1 144.2v.8M61.3 143.8v1.6M61.3 145.4l.9 .8M62.2 142.9v3.3M62.2 142.9l-.9 .9M63.9 142.9h3.3"/>
<path d="M63.9 146.2h3.3M63.9 142.9v3.3M63.9 142.9l.9 .9M64.8 145h.3M64.8 144.2h.3M64.8 147v2.7h1.6v-2.7M64.8 143.8v1.6M64.8 143.8h1.6M64.8 145.4l-.9 .8M64.8 145.4h1.6M65.1 145h1M65.1 144.2h1"/>
<path d="M65.1 144.2v.8M66.1 145h.3M66.1 144.2h.3M66.1 144.2v.8M66.4 143.8v1.6M66.4 145.4l.8 .8M67.2 142.9v3.3M67.2 142.9l-.8 .9M69 142.9h3.3M69 146.2h3.3M69 142.9v3.3M69 142.9l.9 .9"/>
<path d="M69.9 145h.2M69.9 144.2h.2M69.9 142.2v-2.8h1.6v2.8M69.9 143.8v1.6M69.9 143.8h1.6M69.9 145.4l-.9 .8M69.9 145.4h1.6M70.1 145h1.1M70.1 144.2h1.1M70.1 144.2v.8M71.2 145h.3M71.2 144.2h.3"/>
<path d="M71.2 144.2v.8M71.5 143.8v1.6M71.5 145.4l.8 .8M72.3 142.9v3.3M72.3 142.9l-.8 .9M74.1 142.9h3.3M74.1 142.9l.9 .9M74.1 146.2h3.3M74.1 142.9v3.3M75 145h.2M75 144.2h.2M75 147v2.7h1.5v-2.7"/>
<path d="M75 143.8v1.6M75 145.4l-.9 .8M75 143.8h1.5M75 145.4h1.5M75.2 145h1.1M75.2 144.2h1.1M75.2 144.2v.8M76.3 145h.2M76.3 144.2h.2M76.3 144.2v.8M76.5 143.8v1.6M76.5 145.4l.9 .8"/>
<path d="M77.4 142.9l-.9 .9M77.4 142.9v3.3M79.2 142.9h3.3M79.2 142.9l.8 .9M79.2 146.2h3.3M79.2 142.9v3.3M80 145h.3M80 144.2h.3M80 142.2v-2.8h1.6v2.8M80 143.8v1.6M80 143.8h1.6M80 145.4l-.8 .8"/>
<path d="M80 145.4h1.6M80.3 145h1.1M80.3 144.2h1.1M80.3 144.2v.8M81.4 145h.2M81.4 144.2h.2M81.4 144.2v.8M81.6 143.8v1.6M81.6 145.4l.9 .8M82.5 142.9l-.9 .9M82.5 142.9v3.3M102.4 142.2h36.6v4.8h-36.6z"/>
<path d="M103.8 142.9v3.3M103.8 142.9h3.3M103.8 146.2h3.3M103.8 142.9l.9 .9M104.7 145h.2M104.7 144.2h.2M104.7 147v2.7h1.6v-2.7M104.7 143.8h1.6M104.7 145.4h1.6M104.7 143.8v1.6M104.7 145.4l-.9 .8M104.9 145h1.1"/>
<path d="M104.9 144.2h1.1M104.9 144.2v.8M106 145h.3M106 144.2h.3M106 144.2v.8M106.3 143.8v1.6M106.3 145.4l.8 .8M107.1 142.9l-.8 .9M107.1 142.9v3.3M108.9 142.9v3.3M108.9 142.9h3.3M108.9 146.2h3.3"/>
<path d="M108.9 142.9l.9 .9M109.8 145h.2M109.8 144.2h.2M109.8 142.2v-2.8h1.6v2.8M109.8 143.8h1.6M109.8 145.4h1.6M109.8 143.8v1.6M109.8 145.4l-.9 .8M110 145h1.1M110 144.2h1.1M110 144.2v.8M111.1 145h.3"/>
<path d="M111.1 144.2h.3M111.1 144.2v.8M111.4 143.8v1.6M111.4 145.4l.8 .8M112.2 142.9l-.8 .9M112.2 142.9v3.3M114 142.9v3.3M114 142.9h3.3M114 146.2h3.3M114 142.9l.9 .9M114.9 145h.2M114.9 144.2h.2"/>
<path d="M114.9 147v2.7h1.5v-2.7M114.9 143.8h1.5M114.9 145.4h1.5M114.9 143.8v1.6M114.9 145.4l-.9 .8M115.1 145h1.1M115.1 144.2h1.1M115.1 144.2v.8M116.2 145h.2M116.2 144.2h.2M116.2 144.2v.8M116.4 143.8v1.6"/>
<path d="M116.4 145.4l.9 .8M117.3 142.9l-.9 .9M117.3 142.9v3.3M119.1 142.9v3.3M119.1 142.9h3.3M119.1 146.2h3.3M119.1 142.9l.8 .9M119.9 145h.3M119.9 144.2h.3M119.9 142.2v-2.8h1.6v2.8M119.9 143.8h1.6M119.9 145.4h1.6"/>
<path d="M119.9 143.8v1.6M119.9 145.4l-.8 .8M120.2 145h1.1M120.2 144.2h1.1M120.2 144.2v.8M121.3 145h.2M121.3 144.2h.2M121.3 144.2v.8M121.5 143.8v1.6M121.5 145.4l.9 .8M122.4 142.9v3.3M122.4 142.9l-.9 .9"/>
<path d="M124.2 142.9v3.3M124.2 142.9h3.3M124.2 146.2h3.3M124.2 142.9l.8 .9M125 145h.3M125 144.2h.3M125 147v2.7h1.6v-2.7M125 143.8h1.6M125 145.4h1.6M125 143.8v1.6M125 145.4l-.8 .8M125.3 145h1.1"/>
<path d="M125.3 144.2h1.1M125.3 144.2v.8M126.4 145h.2M126.4 144.2h.2M126.4 144.2v.8M126.6 143.8v1.6M126.6 145.4l.9 .8M127.5 142.9v3.3M127.5 142.9l-.9 .9M129.2 142.9v3.3M129.2 142.9h3.3M129.2 146.2h3.3"/>
<path d="M129.2 142.9l.9 .9M130.1 145h.2M130.1 144.2h.2M130.1 142.2v-2.8h1.6v2.8M130.1 143.8h1.6M130.1 145.4h1.6M130.1 143.8v1.6M130.1 145.4l-.9 .8M130.3 145h1.1M130.3 144.2h1.1M130.3 144.2v.8M131.4 145h.3"/>
<path d="M131.4 144.2h.3M131.4 144.2v.8M131.7 143.8v1.6M131.7 145.4l.8 .8M132.5 142.9l-.8 .9M132.5 142.9v3.3M134.3 142.9v3.3M134.3 142.9h3.3M134.3 146.2h3.3M134.3 142.9l.9 .9M135.2 145h.2M135.2 144.2h.2"/>
<path d="M135.2 147v2.7h1.6v-2.7M135.2 143.8h1.6M135.2 145.4h1.6M135.2 143.8v1.6M135.2 145.4l-.9 .8M135.4 145h1.1M135.4 144.2h1.1M135.4 144.2v.8M136.5 145h.3M136.5 144.2h.3M136.5 144.2v.8M136.8 143.8v1.6"/>
<path d="M136.8 145.4l.8 .8M137.6 142.9l-.8 .9M137.6 142.9v3.3M83.7 179.2h8.2M185.2 176.9h15.2"/>
</g>
<path d="M211.1 174.7v38.1M173.9 193.9h101.1M211.1 208h63.9M211.1 200.6h63.9M253.3 208v4.8" fill="none" stroke="#c0c0c0" stroke-width=".18"/>
<path d="M2.6 11.3h32.4" fill="none" stroke="#c0c0c0" stroke-width=".25"/>
<path d="M2.6 2.4h272.4v210.4h-272.4zM35 2.4v8.9M275 174.7h-101.1v38.1" fill="none" stroke="#c0c0c0" stroke-width=".35"/>
<path d="M52.9 141.4v6.4M120.7 141.4v6.4" fill="none" stroke="#000" stroke-width=".18" stroke-dasharray="15.2 1.3 1.3 1.3" stroke-dashoffset="13.9"/>
<text font-size="3.9" x="218.6" y="206.9">SSW-1XX-22-XXX-X-VS-XX-X-X-XX</text>
<text font-size="3.7" x="4" y="9.2">REVISION BC</text>
<text font-size="3.5" x="119.1" y="90.6">POLARIZATION LOCATION</text>
<g font-size="3">
<text x="136.9" y="87.1">FIG 4</text>
<text x="83.7" y="179">FIG 8</text>
</g>
<g font-size="2.7">
<text x="215.8" y="200">.100 [2.54] SURFACE MOUNT ASSEMBLY</text>
<text x="219.5" y="211.8">PLUMMER 01/20/97</text>
</g>
<g font-size="2.4" fill="#f0f">
<text x="158" y="23.5">02</text>
<text x="158" y="44">01</text>
<text x="240.8" y="59.1">02</text>
<text x="35.6" y="62.4">02</text>
<text x="30.6" y="78.1">01</text>
<text x="240.8" y="81">01</text>
<text x="49" y="138.7">X</text>
<text x="119.9" y="138.7">Y</text>
<text x="23.5" y="153.1">01</text>
<text x="54.9" y="152.8">Y</text>
<text x="104.1" y="152.8">01</text>
<text x="115.2" y="152.8">X</text>
</g>
<g font-size="2.4">
<text x="122.1" y="48.4">DOUBLE ROW</text>
<text x="50.1" y="80.4">SINGLE ROW</text>
<text x="199.2" y="85">DOUBLE ROW WITH NOTCH</text>
<text x="104.9" y="93.5">INSERT PK-15-N INTO SPECIFIED POS AND BREAK OFF TAB</text>
<text x="52.3" y="140">C</text>
<text x="53.2" y="140.7">L</text>
<text x="119.7" y="150.7">C</text>
<text x="120.6" y="151.5">L</text>
<text x="39.4" y="160.9">EVEN POSITIONS</text>
<text x="110.1" y="161.7">ODD POSITIONS</text>
<text x="31.4" y="163.9">X = (NO OF POS / 2), Y = X+1</text>
<text x="99" y="164.7">X = ((NO OF POS - 1) / 2), Y = X+1</text>
<text x="44.4" y="181.9">(POLARIZATION NOT AVAILABLE IN POSITION X &amp; Y WITH -P OPTION)</text>
<text x="212.4" y="211.7">BY:</text>
<text x="255" y="211.7">SHEET 2 OF 4</text>
</g>
<g font-size="1.8">
<text x="212.3" y="196.5">DESCRIPTION:</text>
<text x="212.4" y="203">DWG. NO.</text>
</g>
<g font-size="1.6">
<text x="222.9" y="188.8">520 PARK EAST BLVD, NEW ALBANY, IN 47150</text>
<text x="222.9" y="191.2">PHONE: 812-944-6733</text>
<text x="245.5" y="191.2">FAX: 812-948-5047</text>
<text x="222.9" y="193.6">e-Mail</text>
<text x="230" y="193.6">info@SAMTEC.com</text>
<text x="251.1" y="193.6">code 55322</text>
</g>
<g font-size="1.5">
<text x="177.1" y="177.2">*</text>
<text x="185.2" y="176.8">PROPRIETARY NOTE</text>
<text x="207.4" y="177.2">*</text>
<text x="181.7" y="198.5">DO NOT SCALE DRAWING</text>
<text x="186.2" y="204.5">SHEET SCALE: 2:1</text>
<text x="118.4" y="211.7">F:\DWG\MISC\MKTG\SSW-1XX-22-XXX-X-VS-XX-X-X-XX-MKT.SLDDRW</text>
</g>
<g font-size="1.2" fill="#1f497d">
<text x="176.4" y="178.8">THIS DOCUMENT CONTAINS CONFIDENTIAL AND</text>
<text x="176.4" y="180.6">PROPRIETARY INFORMATION AND ALL DESIGN,</text>
<text x="176.4" y="182.4">MANUFACTURING, REPRODUCTION, USE, PATENT RIGHTS</text>
<text x="176.4" y="184.2">AND SALES RIGHTS ARE EXPRESSLY RESERVED BY SAMTEC,</text>
<text x="176.4" y="186">INC. THIS DOCUMENT SHALL NOT BE DISCLOSED, IN WHOLE</text>
<text x="176.4" y="187.8">OR PART, TO ANY UNAUTHORIZED PERSON OR ENTITY NOR</text>
<text x="176.4" y="189.6">REPRODUCED, TRANSFERRED OR INCORPORATED IN ANY</text>
<text x="176.4" y="191.4">OTHER PROJECT IN ANY MANNER WITHOUT THE EXPRESS</text>
<text x="176.4" y="193.2">WRITTEN CONSENT OF SAMTEC, INC.</text>
</g>
</svg>
